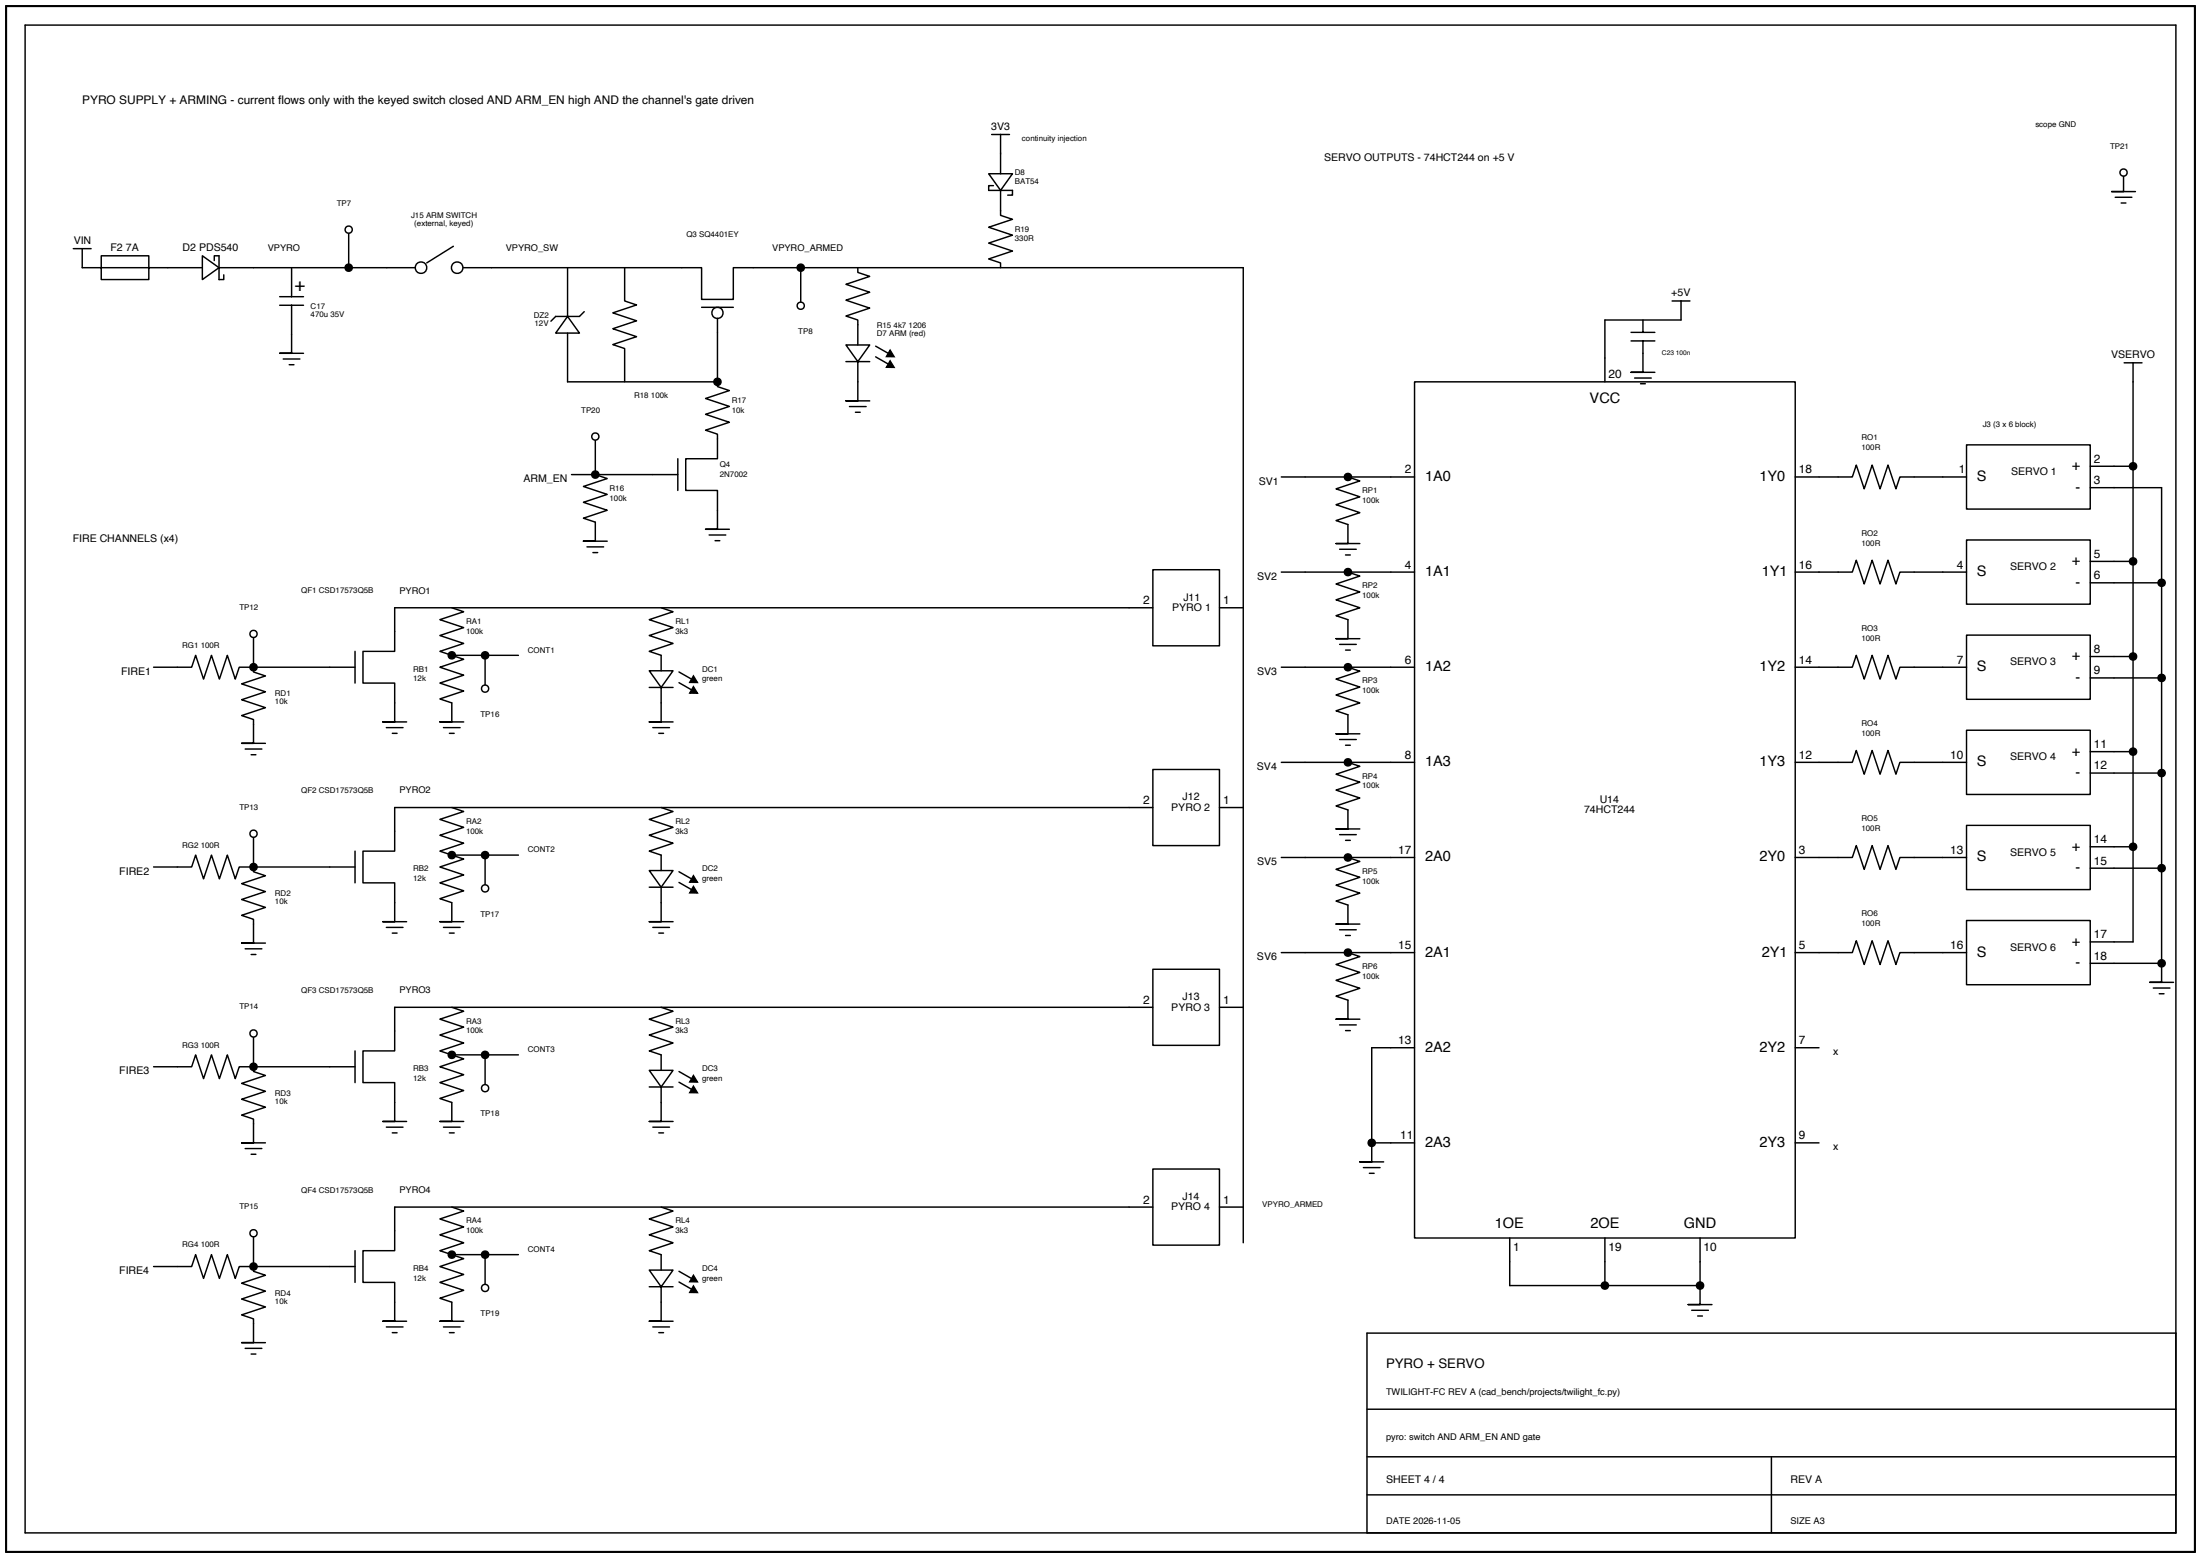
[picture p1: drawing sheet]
<svg xmlns="http://www.w3.org/2000/svg" width="587mm" height="416mm" viewBox="0 0 587 416" stroke-linecap="round" stroke-linejoin="round" font-family="sans-serif">
<g fill="none" stroke="#000" stroke-width=".39">
<path d="M6.7 6.7h574v402.6h-574zM264.7 35.9h4.7M267.1 35.9v10.5M263.9 46.4h6.3l-3.1 4.4zM265.1 49.6h-1.2v1.2h6.3v1.3h-1.2M267.1 50.8v6.7l3.1 1.1-6.3 2.1 6.3 2.1-6.3 2.1 6.3 2.1-6.3 2.1 3.2 1.1v1.3M564.6 52.7h4.4M566.1 54.2h1.3M566.8 46.1v5.1h-3.2h6.3M19.6 66.4h4.7M21.9 66.4v5.1h5.1v-3.2h12.7v6.3h-12.7v-3.1h27M54 68.3l4.5 3.2-4.5 3.1z"/>
<path d="M57.2 69.6v-1.3h1.3v6.3h1.2v-1.2M58.5 71.5h52.3M74.6 79.2h6.4M77.8 71.5v7.7M93.1 61.3v10.2M121 65.8l-7.1 4.4M123.5 71.5h63.8v8.4h8.4v-8.4h136.1v260.3M151.5 71.5v13M166.7 71.5v8.9l3.2 1-6.4 2.1 6.4 2.2-6.4 2.1 6.4 2.1-6.4 2.1 3.2 1.1v8.9M213.7 71.5v10.1M229 71.5v1.2l3.1 1.1-6.3 2.1 6.3 2.1-6.3 2.2 6.3 2.1-6.3 2.1 3.2 1v6.7M74.6 81.5h6.4"/>
<path d="M75.6 95.9h4.4M77.2 97.4h1.3M77.8 81.5v12.8h-3.2h6.4M151.5 84.5l3.2 4.4h-6.4zM151.5 88.9v13.1h40M155.9 83.2l-1.2 1.3h-6.4l-1.3 1.3M187.3 82.1h8.4M191.5 85v17M225.8 92.1h6.3l-3.1 4.5zM225.8 96.6h6.3M229 96.6v10.4h-3.2h6.3M233.7 95.3l3.4 1.9"/>
<path d="M233.7 92.4l3.4 1.9M435.3 88.7h6.4M435.3 91h6.4M438.5 91v8.4h-3.2h6.4M438.5 85.4v3.3M446.3 80.4h4.7M448.7 80.4v5h-20.4v16.6M566.9 96.9h4.8M569.3 96.9v154.6h-11.4M158.9 116.6v10.1l3.2 1.1-6.4 2.1 6.4 2.1-6.4 2.1 6.4 2.1-6.4 2.2 3.2 1v5.1h-3.2h6.4M191.5 102v1.2l3.2 1.1-6.4 2.1 6.4 2.1-6.4 2.1 6.4 2.1-6.4 2.2 3.2 1v6.6h-8.5v8.5h8.5v10.3h-3.2h6.4M226.7 108.6h4.5"/>
<path d="M228.3 110.1h1.3M377.5 102h101.6v228.6h-101.6zM436.3 100.9h4.4M437.9 102.5h1.2M524.9 118.8h33v17.1h-33zM152.5 126.7h28.4M180.9 122.5v8.5M342 127.4h35.5M359.8 127.4l3.1 1-6.3 2.1 6.3 2.1-6.3 2.2 6.3 2.1-6.3 2.1 3.2 1.1v5h-3.2h6.3M479.1 127.4h15.3l1-3.2 2.2 6.3 2.1-6.3 2.1 6.3 2.1-6.3 2.1 6.3 1.1-3.1h17.8M557.9 130.2h19v127M557.9 124.5h11.4"/>
<path d="M156.7 146h4.4M158.3 147.5h1.2M189.3 142.8h4.4M190.9 144.4h1.2M307.7 152.1h17.8v20.3h-17.8zM342 152.8h35.5M357.5 146.7h4.5M359.1 148.2h1.3M359.8 152.8l3.1 1-6.3 2.1 6.3 2.1-6.3 2.2 6.3 2.1-6.3 2.1 3.2 1.1v5h-3.2h6.3M479.1 152.8h15.3l1-3.2 2.2 6.3 2.1-6.3 2.1 6.3 2.1-6.3 2.1 6.3 1.1-3.1h17.8M524.9 144.2h33v17.1h-33zM557.9 155.6h19"/>
<path d="M557.9 149.9h11.4M41 178.2h10.2l1-3.2 2.1 6.3 2.1-6.3 2.2 6.3 2.1-6.3 2.1 6.3 1.1-3.1h3.8M67.7 178.2v1.2l3.1 1.1-6.3 2.1 6.3 2.1-6.3 2.1 6.3 2.1-6.3 2.2 3.2 1v6.4h-3.2h6.3M67.7 178.2h27.1M67.7 169.3v8.9M94.8 173.9v8.5M120.6 162.3l3.2 1-6.4 2.2 6.4 2.1-6.4 2.1 6.4 2.1-6.4 2.1 3.2 1.1M120.6 175l3.2 1-6.4 2.2 6.4 2.1-6.4 2.1 6.4 2.1-6.4 2.1 3.2 1.1v5.1h-3.2h6.4M120.6 175h17.8M129.5 175v8.9M173.3 179.1h6.3l-3.1 4.5zM176.5 162.3l3.1 1-6.3 2.2 6.3 2.1-6.3 2.1 6.3 2.1-6.3 2.1 3.2 1.1v4.1"/>
<path d="M181.2 179.4l3.4 1.9M307.7 162.3h-202.4v11.6h-8.4v8.5h8.4v10.4h-3.1h6.3M325.5 162.3h6.3M342 178.2h35.5M357.5 172.1h4.5M359.1 173.6h1.3M359.8 178.2l3.1 1-6.3 2.1 6.3 2.1-6.3 2.2 6.3 2.1-6.3 2.1 3.2 1.1v5h-3.2h6.3M479.1 178.2h15.3l1-3.2 2.2 6.3 2.1-6.3 2.1 6.3 2.1-6.3 2.1 6.3 1.1-3.1h17.8M524.9 169.6h33v17.1h-33zM557.9 175.3h11.4M65.4 200h4.5M103.1 194.3h4.5"/>
<path d="M104.7 195.8h1.3M118.4 194.3h4.4M119.9 195.8h1.3M173.3 183.6h6.3M174.2 194.3h4.5M175.8 195.8h1.3M176.5 183.6v9.2h-3.2h6.3M181.2 182.3l3.4 1.9M357.5 197.5h4.5M359.1 199h1.3M524.9 195h33v17.1h-33zM557.9 181h19"/>
<path d="M67 201.5h1.3M120.6 215.6l3.2 1.1-6.4 2.1 6.4 2.1-6.4 2.1 6.4 2.1-6.4 2.2 3.2 1M176.5 215.6l3.1 1.1-6.3 2.1 6.3 2.1-6.3 2.1 6.3 2.1-6.3 2.2 3.2 1v4.1M307.7 205.5h17.8v20.3h-17.8zM307.7 215.6h-202.4v11.7h-8.4v8.4h8.4v10.4h-3.1h6.3M325.5 215.6h6.3M342 203.6h35.5M359.8 203.6l3.1 1-6.3 2.1 6.3 2.1-6.3 2.2 6.3 2.1-6.3 2.1 3.2 1.1v5h-3.2h6.3M479.1 203.6h15.3l1-3.2 2.2 6.3 2.1-6.3 2.1 6.3 2.1-6.3 2.1 6.3 1.1-3.1h17.8M557.9 206.4h19M557.9 200.7h11.4M41 231.5h10.2l1-3.2 2.1 6.4 2.1-6.4 2.2 6.4 2.1-6.4 2.1 6.4 1.1-3.2h3.8"/>
<path d="M67.7 231.5v1.3l3.1 1-6.3 2.1 6.3 2.2-6.3 2.1 6.3 2.1-6.3 2.1 3.2 1.1v6.3h-3.2h6.3M67.7 222.6v8.9M67.7 231.5h27.1M94.8 227.3v8.4M120.6 228.3l3.2 1.1-6.4 2.1 6.4 2.1-6.4 2.1 6.4 2.1-6.4 2.2 3.2 1v5.1h-3.2h6.4M120.6 228.3h17.8M129.5 228.3v8.9M173.3 232.4h6.3l-3.1 4.5zM173.3 236.9h6.3M176.5 236.9v9.2h-3.2h6.3M181.2 235.6l3.4 1.9M181.2 232.8l3.4 1.9"/>
<path d="M342 229h35.5M357.5 222.9h4.5M359.1 224.4h1.3M359.8 229l3.1 1-6.3 2.1 6.3 2.1-6.3 2.2 6.3 2.1-6.3 2.1 3.2 1.1v5h-3.2h6.3M479.1 229h15.3l1-3.2 2.2 6.3 2.1-6.3 2.1 6.3 2.1-6.3 2.1 6.3 1.1-3.1h17.8M524.9 220.4h33v17.1h-33zM557.9 231.8h19M557.9 226.1h11.4M65.4 253.3h4.5M67 254.9h1.3M103.1 247.6h4.5M104.7 249.1h1.3"/>
<path d="M118.4 247.6h4.4M119.9 249.1h1.3M174.2 247.6h4.5M175.8 249.1h1.3M307.7 258.8h17.8v20.3h-17.8zM342 254.4h35.5M357.5 248.3h4.5M359.1 249.8h1.3M359.8 254.4l3.1 1-6.3 2.1 6.3 2.1-6.3 2.2 6.3 2.1-6.3 2.1 3.2 1.1v5h-3.2h6.3M479.1 254.4h15.3l1-3.2 2.2 6.3 2.1-6.3 2.1 6.3 2.1-6.3 2.1 6.3 1.1-3.1h17.8M524.9 245.8h33v17.1h-33zM557.9 257.2h19"/>
<path d="M576.9 257.2v5.1h-3.1h6.3M67.7 275.9v8.9M120.6 269l3.2 1-6.4 2.1 6.4 2.1-6.4 2.2 6.4 2.1-6.4 2.1 3.2 1.1M176.5 269l3.1 1-6.3 2.1 6.3 2.1-6.3 2.2 6.3 2.1-6.3 2.1 3.2 1.1v4.1M307.7 269h-202.4v11.6h-8.4v8.5h8.4v10.3h-3.1h6.3M325.5 269h6.3M357.5 273.7h4.5M359.1 275.2h1.3M377.5 279.8h-11.4v25.4M479.1 279.8h6.4M574.7 263.8h4.5M576.3 265.3h1.3"/>
<path d="M41 284.8h10.2l1-3.1 2.1 6.3 2.1-6.3 2.2 6.3 2.1-6.3 2.1 6.3 1.1-3.2h3.8M67.7 284.8v1.3l3.1 1.1-6.3 2.1 6.3 2.1-6.3 2.1 6.3 2.1-6.3 2.1 3.2 1.1v6.4h-3.2h6.3M67.7 284.8h27.1M94.8 280.6v8.5M120.6 281.7l3.2 1-6.4 2.1 6.4 2.1-6.4 2.2 6.4 2.1-6.4 2.1 3.2 1.1v5h-3.2h6.4M120.6 281.7h17.8M129.5 281.7v8.8M173.3 285.8h6.3l-3.1 4.4zM173.3 290.2h6.3M176.5 290.2v9.2h-3.2h6.3M181.2 289l3.4 1.9M181.2 286.1l3.4 1.9"/>
<path d="M65.4 306.7h4.5M67 308.2h1.3M103.1 301h4.5M104.7 302.5h1.3M118.4 301h4.4M119.9 302.5h1.3M174.2 301h4.5M175.8 302.5h1.3M307.7 312.1h17.8v20.4h-17.8zM363.9 311.8h4.4M365.5 313.3h1.2M366.1 305.2v5h-3.2h6.4"/>
<path d="M366.1 305.2h11.4M479.1 305.2h6.4M41 338.2h10.2l1-3.2 2.1 6.3 2.1-6.3 2.2 6.3 2.1-6.3 2.1 6.3 1.1-3.1h3.8M67.7 338.2v1.2l3.1 1.1-6.3 2.1 6.3 2.1-6.3 2.2 6.3 2.1-6.3 2.1 3.2 1v6.4h-3.2h6.3M67.7 329.3v8.9M67.7 338.2h27.1M94.8 333.9v8.5M120.6 322.3l3.2 1.1-6.4 2.1 6.4 2.1-6.4 2.1 6.4 2.1-6.4 2.1 3.2 1.1M120.6 335l3.2 1.1-6.4 2.1 6.4 2.1-6.4 2.1 6.4 2.1-6.4 2.1 3.2 1.1v5.1h-3.2h6.4M120.6 335h17.8M129.5 335v8.9M173.3 339.1h6.3l-3.1 4.5z"/>
<path d="M176.5 322.3l3.1 1.1-6.3 2.1 6.3 2.1-6.3 2.1 6.3 2.1-6.3 2.1 3.2 1.1v4.1M181.2 339.4l3.4 2M307.7 322.3h-202.4v11.6h-8.4v8.5h8.4v10.4h-3.1h6.3M325.5 322.3h6.3M402.9 330.6v12.7h50.8M428.3 330.6v12.7M453.7 330.6v12.7M103.1 354.3h4.5M104.7 355.8h1.3M118.4 354.3h4.4M119.9 355.8h1.3M173.3 343.6h6.3"/>
<path d="M174.2 354.3h4.5M175.8 355.8h1.3M176.5 343.6v9.2h-3.2h6.3M181.2 342.3l3.4 1.9M451.5 349.9h4.5M453.1 351.4h1.3M453.7 343.3v5h-3.1h6.3M580.7 356h-215.9v53.3M65.4 360h4.5M67 361.5h1.3M364.8 376.3h215.9M364.8 389h215.9"/>
<path d="M364.8 399.1h215.9M472.8 389v20.3"/>
<circle cx="191.5" cy="83.5" r="1.49"/>
</g>
<path d="M1.6 1.6h584.2v412.8h-584.2z" fill="none" stroke="#000" stroke-width=".56"/>
<path d="M237.6 96.3l1.1 1.8h-2.1zM237.6 93.5l1.1 1.8-2.1-.1zM185.1 183.3l1.1 1.8h-2.1zM185.1 180.5l1.1 1.7h-2.1zM185.1 236.7l1.1 1.7h-2.1zM185.1 233.8l1.1 1.8h-2.1zM185.1 290l1.1 1.8h-2.1zM185.1 287.1l1.1 1.8h-2.1zM185.1 343.3l1.1 1.8h-2.1zM185.1 340.5l1.1 1.8-2.1-.1z" fill="#000" stroke="#000" stroke-width=".35"/>
<g fill="#fff" stroke="#000" stroke-width=".39">
<circle cx="112.4" cy="71.5" r="1.53"/>
<circle cx="122" cy="71.5" r="1.53"/>
<circle cx="93.1" cy="61.3" r=".96"/>
<circle cx="158.9" cy="116.6" r=".96"/>
<circle cx="213.7" cy="81.6" r=".96"/>
<circle cx="67.7" cy="169.3" r=".96"/>
<circle cx="129.5" cy="183.9" r=".96"/>
<circle cx="67.7" cy="222.6" r=".96"/>
<circle cx="129.5" cy="237.2" r=".96"/>
<circle cx="67.7" cy="275.9" r=".96"/>
<circle cx="129.5" cy="290.5" r=".96"/>
<circle cx="67.7" cy="329.3" r=".96"/>
<circle cx="129.5" cy="343.9" r=".96"/>
<circle cx="566.8" cy="46.1" r=".96"/>
</g>
<g fill="#000" stroke="#000" stroke-width=".39">
<circle cx="93.1" cy="71.5" r=".96"/>
<circle cx="213.7" cy="71.5" r=".96"/>
<circle cx="191.5" cy="101.9" r=".96"/>
<circle cx="158.9" cy="126.7" r=".96"/>
<circle cx="359.8" cy="127.3" r=".96"/>
<circle cx="569.3" cy="124.5" r=".96"/>
<circle cx="359.8" cy="152.7" r=".96"/>
<circle cx="569.3" cy="149.9" r=".96"/>
<circle cx="576.9" cy="155.6" r=".96"/>
<circle cx="67.7" cy="178.1" r=".96"/>
<circle cx="120.6" cy="175" r=".96"/>
<circle cx="129.5" cy="175" r=".96"/>
<circle cx="359.8" cy="178.1" r=".96"/>
<circle cx="569.3" cy="175.3" r=".96"/>
<circle cx="576.9" cy="181" r=".96"/>
<circle cx="359.8" cy="203.5" r=".96"/>
<circle cx="569.3" cy="200.7" r=".96"/>
<circle cx="576.9" cy="206.4" r=".96"/>
<circle cx="67.7" cy="231.5" r=".96"/>
<circle cx="120.6" cy="228.3" r=".96"/>
<circle cx="129.5" cy="228.3" r=".96"/>
<circle cx="359.8" cy="228.9" r=".96"/>
<circle cx="569.3" cy="226.1" r=".96"/>
<circle cx="576.9" cy="231.8" r=".96"/>
<circle cx="359.8" cy="254.3" r=".96"/>
<circle cx="576.9" cy="257.2" r=".96"/>
<circle cx="67.7" cy="284.8" r=".96"/>
<circle cx="120.6" cy="281.7" r=".96"/>
<circle cx="129.5" cy="281.7" r=".96"/>
<circle cx="366.1" cy="305.1" r=".96"/>
<circle cx="67.7" cy="338.2" r=".96"/>
<circle cx="120.6" cy="335" r=".96"/>
<circle cx="129.5" cy="335" r=".96"/>
<circle cx="428.3" cy="343.2" r=".96"/>
<circle cx="453.7" cy="343.2" r=".96"/>
</g>
<text font-size="4.9" x="78.6" y="77.8">+</text>
<g font-size="3.9">
<text x="424.3" y="107.7">VCC</text>
<text x="552.9" y="125.5">+</text>
<text x="380.3" y="128.4">1A0</text>
<text x="469.6" y="128.4">1Y0</text>
<text x="527.7" y="128.4">S</text>
<text x="554" y="131.3">-</text>
<text x="380.3" y="153.8">1A1</text>
<text x="470.2" y="153.8">1Y1</text>
<text x="527.7" y="153.8">S</text>
<text x="552.9" y="150.9">+</text>
<text x="554" y="156.7">-</text>
<text x="380.3" y="179.2">1A2</text>
<text x="469.6" y="179.2">1Y2</text>
<text x="527.7" y="179.2">S</text>
<text x="552.9" y="176.3">+</text>
<text x="554" y="182.1">-</text>
<text x="552.9" y="201.7">+</text>
<text x="380.3" y="204.6">1A3</text>
<text x="469.6" y="204.6">1Y3</text>
<text x="527.7" y="204.6">S</text>
<text x="554" y="207.5">-</text>
<text x="552.9" y="227.1">+</text>
<text x="380.3" y="230">2A0</text>
<text x="469.6" y="230">2Y0</text>
<text x="527.7" y="230">S</text>
<text x="554" y="232.9">-</text>
<text x="380.3" y="255.4">2A1</text>
<text x="470.2" y="255.4">2Y1</text>
<text x="527.7" y="255.4">S</text>
<text x="552.9" y="252.5">+</text>
<text x="554" y="258.3">-</text>
<text x="380.3" y="280.8">2A2</text>
<text x="469.6" y="280.8">2Y2</text>
<text x="380.3" y="306.2">2A3</text>
<text x="469.6" y="306.2">2Y3</text>
<text x="399" y="327.8">1OE</text>
<text x="424.5" y="327.8">2OE</text>
<text x="449.4" y="327.8">GND</text>
</g>
<text font-size="3.5" x="369.9" y="365.2">PYRO + SERVO</text>
<g font-size="3.2">
<text x="21.9" y="27.9">PYRO SUPPLY + ARMING - current flows only with the keyed switch closed AND ARM_EN high AND the channel's gate driven</text>
<text x="429.3" y="101">20</text>
<text x="558.8" y="123.5">2</text>
<text x="375" y="126.4">2</text>
<text x="480.1" y="126.4">18</text>
<text x="522.8" y="126.4">1</text>
<text x="558.8" y="129.3">3</text>
<text x="558.8" y="148.9">5</text>
<text x="374.9" y="151.8">4</text>
<text x="480.1" y="151.8">16</text>
<text x="522.3" y="151.8">4</text>
<text x="558.8" y="154.7">6</text>
<text x="305.1" y="161.3">2</text>
<text x="326.4" y="161.3">1</text>
<text x="374.9" y="177.2">6</text>
<text x="480.1" y="177.2">14</text>
<text x="522.3" y="177.2">7</text>
<text x="558.8" y="174.3">8</text>
<text x="558.8" y="180.1">9</text>
<text x="375" y="202.6">8</text>
<text x="480.1" y="202.6">12</text>
<text x="520.5" y="202.6">10</text>
<text x="558.8" y="199.7">11</text>
<text x="558.8" y="205.5">12</text>
<text x="305.1" y="214.7">2</text>
<text x="326.4" y="214.7">1</text>
<text x="558.8" y="225.1">14</text>
<text x="373.2" y="228">17</text>
<text x="480.1" y="228">3</text>
<text x="520.5" y="228">13</text>
<text x="558.8" y="230.9">15</text>
<text x="558.8" y="250.5">17</text>
<text x="373.2" y="253.4">15</text>
<text x="480.1" y="253.4">5</text>
<text x="520.5" y="253.4">16</text>
<text x="558.8" y="256.3">18</text>
<text x="305.1" y="268">2</text>
<text x="326.4" y="268">1</text>
<text x="373.2" y="278.8">13</text>
<text x="480.1" y="278.8">7</text>
<text x="373.7" y="304.2">11</text>
<text x="480.1" y="304.2">9</text>
<text x="305.1" y="321.3">2</text>
<text x="326.4" y="321.3">1</text>
<text x="403.9" y="333.9">1</text>
<text x="429.3" y="333.9">19</text>
<text x="454.7" y="333.9">10</text>
</g>
<g font-size="2.8">
<text x="264.6" y="34.6">3V3</text>
<text x="353.4" y="43">SERVO OUTPUTS - 74HCT244 on +5 V</text>
<text x="19.7" y="65.1">VIN</text>
<text x="29.5" y="67">F2 7A</text>
<text x="48.7" y="67">D2 PDS540</text>
<text x="446.1" y="79.1">+5V</text>
<text x="563.5" y="95.6">VSERVO</text>
<text x="139.7" y="128.8">ARM_EN</text>
<text x="335.9" y="129.4">SV1</text>
<text x="536.7" y="126.8">SERVO 1</text>
<text x="19.4" y="144.6">FIRE CHANNELS (x4)</text>
<text x="335.5" y="154.8">SV2</text>
<text x="536.5" y="152.2">SERVO 2</text>
<text x="315.8" y="160.4">J11</text>
<text x="312.8" y="163.2">PYRO 1</text>
<text x="536.5" y="177.6">SERVO 3</text>
<text x="32.3" y="180.2">FIRE1</text>
<text x="335.5" y="180.2">SV3</text>
<text x="536.5" y="203">SERVO 4</text>
<text x="335.5" y="205.6">SV4</text>
<text x="315.6" y="213.7">J12</text>
<text x="427" y="214.3">U14</text>
<text x="312.6" y="216.5">PYRO 2</text>
<text x="422.8" y="217.2">74HCT244</text>
<text x="31.8" y="233.5">FIRE2</text>
<text x="335.5" y="231">SV5</text>
<text x="536.5" y="228.4">SERVO 5</text>
<text x="335.5" y="256.4">SV6</text>
<text x="536.5" y="253.8">SERVO 6</text>
<text x="312.6" y="269.9">PYRO 3</text>
<text x="315.6" y="267">J13</text>
<text x="489.2" y="281.8">x</text>
<text x="31.8" y="286.9">FIRE3</text>
<text x="489.2" y="307.2">x</text>
<text x="312.6" y="323.2">PYRO 4</text>
<text x="315.6" y="320.4">J14</text>
<text x="31.8" y="340.2">FIRE4</text>
<text x="369.9" y="396.1">SHEET 4 / 4</text>
<text x="477.9" y="396.1">REV A</text>
</g>
<g font-size="2.5">
<text x="71.5" y="67.1">VPYRO</text>
<text x="135" y="67.1">VPYRO_SW</text>
<text x="206.1" y="67.1">VPYRO_ARMED</text>
<text x="106.6" y="158.5">PYRO1</text>
<text x="106.6" y="211.8">PYRO2</text>
<text x="106.6" y="265.2">PYRO3</text>
<text x="106.6" y="318.5">PYRO4</text>
<text x="369.9" y="372.5">TWILIGHT-FC REV A (cad_bench/projects/twilight_fc.py)</text>
<text x="369.9" y="384.6">pyro: switch AND ARM_EN AND gate</text>
<text x="369.9" y="406.8">DATE 2026-11-05</text>
<text x="477.9" y="406.8">SIZE A3</text>
</g>
<g font-size="2.1">
<text x="543.2" y="33.9">scope GND</text>
<text x="272.8" y="37.8">continuity injection</text>
<text x="563.2" y="39.7">TP21</text>
<text x="270.9" y="46.6">D8</text>
<text x="270.9" y="49.2">BAT54</text>
<text x="89.9" y="54.9">TP7</text>
<text x="109.7" y="58.3">J15 ARM SWITCH</text>
<text x="110.6" y="60.4">(external, keyed)</text>
<text x="183.2" y="63.2">Q3 SQ4401EY</text>
<text x="270.9" y="61.8">R19</text>
<text x="270.9" y="64.5">330R</text>
<text x="82.9" y="82.4">C17</text>
<text x="82.9" y="84.5">470u 35V</text>
<text x="142.5" y="85">DZ2</text>
<text x="142.7" y="87.1">12V</text>
<text x="213.1" y="89.2">TP8</text>
<text x="234" y="87.5">R15 4k7 1206</text>
<text x="234" y="89.6">D7 ARM (red)</text>
<text x="169.3" y="106.3">R18 100k</text>
<text x="195.3" y="107.6">R17</text>
<text x="155.1" y="110.1">TP20</text>
<text x="195.3" y="110.2">10k</text>
<text x="529.2" y="114">J3 (3 x 6 block)</text>
<text x="496.8" y="117.6">RO1</text>
<text x="192.1" y="124.7">Q4</text>
<text x="496.8" y="120.3">100R</text>
<text x="162.7" y="131">R16</text>
<text x="192.1" y="127.3">2N7002</text>
<text x="363.6" y="131.7">RP1</text>
<text x="162.7" y="133.7">100k</text>
<text x="363.6" y="134.3">100k</text>
<text x="496.8" y="143">RO2</text>
<text x="496.8" y="145.7">100R</text>
<text x="80.4" y="158.4">QF1 CSD17573Q5B</text>
<text x="363.6" y="157.1">RP2</text>
<text x="363.6" y="159.7">100k</text>
<text x="63.9" y="162.8">TP12</text>
<text x="124.4" y="166.6">RA1</text>
<text x="180.3" y="166.6">RL1</text>
<text x="48.6" y="173">RG1 100R</text>
<text x="124.4" y="169.3">100k</text>
<text x="180.3" y="169.3">3k3</text>
<text x="496.8" y="168.4">RO3</text>
<text x="496.8" y="171.1">100R</text>
<text x="110.3" y="179.3">RB1</text>
<text x="140.9" y="174.3">CONT1</text>
<text x="187.4" y="179.3">DC1</text>
<text x="73.4" y="185.9">RD1</text>
<text x="110.3" y="182">12k</text>
<text x="187.4" y="182">green</text>
<text x="363.6" y="182.5">RP3</text>
<text x="363.6" y="185.1">100k</text>
<text x="73.4" y="188">10k</text>
<text x="128.2" y="191.4">TP16</text>
<text x="496.8" y="193.8">RO4</text>
<text x="496.8" y="196.5">100R</text>
<text x="363.6" y="207.9">RP4</text>
<text x="80.4" y="211.7">QF2 CSD17573Q5B</text>
<text x="363.6" y="210.5">100k</text>
<text x="63.9" y="216.2">TP13</text>
<text x="124.4" y="219.9">RA2</text>
<text x="180.3" y="219.9">RL2</text>
<text x="496.8" y="219.2">RO5</text>
<text x="496.8" y="221.9">100R</text>
<text x="48.6" y="226.3">RG2 100R</text>
<text x="124.4" y="222.6">100k</text>
<text x="140.9" y="227.6">CONT2</text>
<text x="180.3" y="222.6">3k3</text>
<text x="110.3" y="232.6">RB2</text>
<text x="187.4" y="232.6">DC2</text>
<text x="363.6" y="233.3">RP5</text>
<text x="73.4" y="239.3">RD2</text>
<text x="110.3" y="235.3">12k</text>
<text x="187.4" y="235.3">green</text>
<text x="363.6" y="235.9">100k</text>
<text x="73.4" y="241.4">10k</text>
<text x="128.2" y="244.8">TP17</text>
<text x="496.8" y="244.6">RO6</text>
<text x="496.8" y="247.3">100R</text>
<text x="363.6" y="258.7">RP6</text>
<text x="363.6" y="261.3">100k</text>
<text x="63.9" y="269.5">TP14</text>
<text x="80.4" y="265.1">QF3 CSD17573Q5B</text>
<text x="124.4" y="273.3">RA3</text>
<text x="124.4" y="275.9">100k</text>
<text x="180.3" y="273.3">RL3</text>
<text x="180.3" y="275.9">3k3</text>
<text x="48.6" y="279.7">RG3 100R</text>
<text x="140.9" y="281">CONT3</text>
<text x="110.3" y="286">RB3</text>
<text x="187.4" y="286">DC3</text>
<text x="73.4" y="292.6">RD3</text>
<text x="110.3" y="288.6">12k</text>
<text x="187.4" y="288.6">green</text>
<text x="73.4" y="294.7">10k</text>
<text x="128.2" y="298.1">TP18</text>
<text x="63.9" y="322.9">TP15</text>
<text x="80.4" y="318.4">QF4 CSD17573Q5B</text>
<text x="336.9" y="322.2">VPYRO_ARMED</text>
<text x="124.4" y="326.6">RA4</text>
<text x="124.4" y="329.3">100k</text>
<text x="180.3" y="326.6">RL4</text>
<text x="180.3" y="329.3">3k3</text>
<text x="48.6" y="333">RG4 100R</text>
<text x="140.9" y="334.3">CONT4</text>
<text x="110.3" y="339.3">RB4</text>
<text x="110.3" y="342">12k</text>
<text x="187.4" y="339.3">DC4</text>
<text x="187.4" y="342">green</text>
<text x="73.4" y="345.9">RD4</text>
<text x="73.4" y="348.1">10k</text>
<text x="128.2" y="351.4">TP19</text>
</g>
<text font-size="1.8" x="443.6" y="94.8">C23 100n</text>
</svg>
